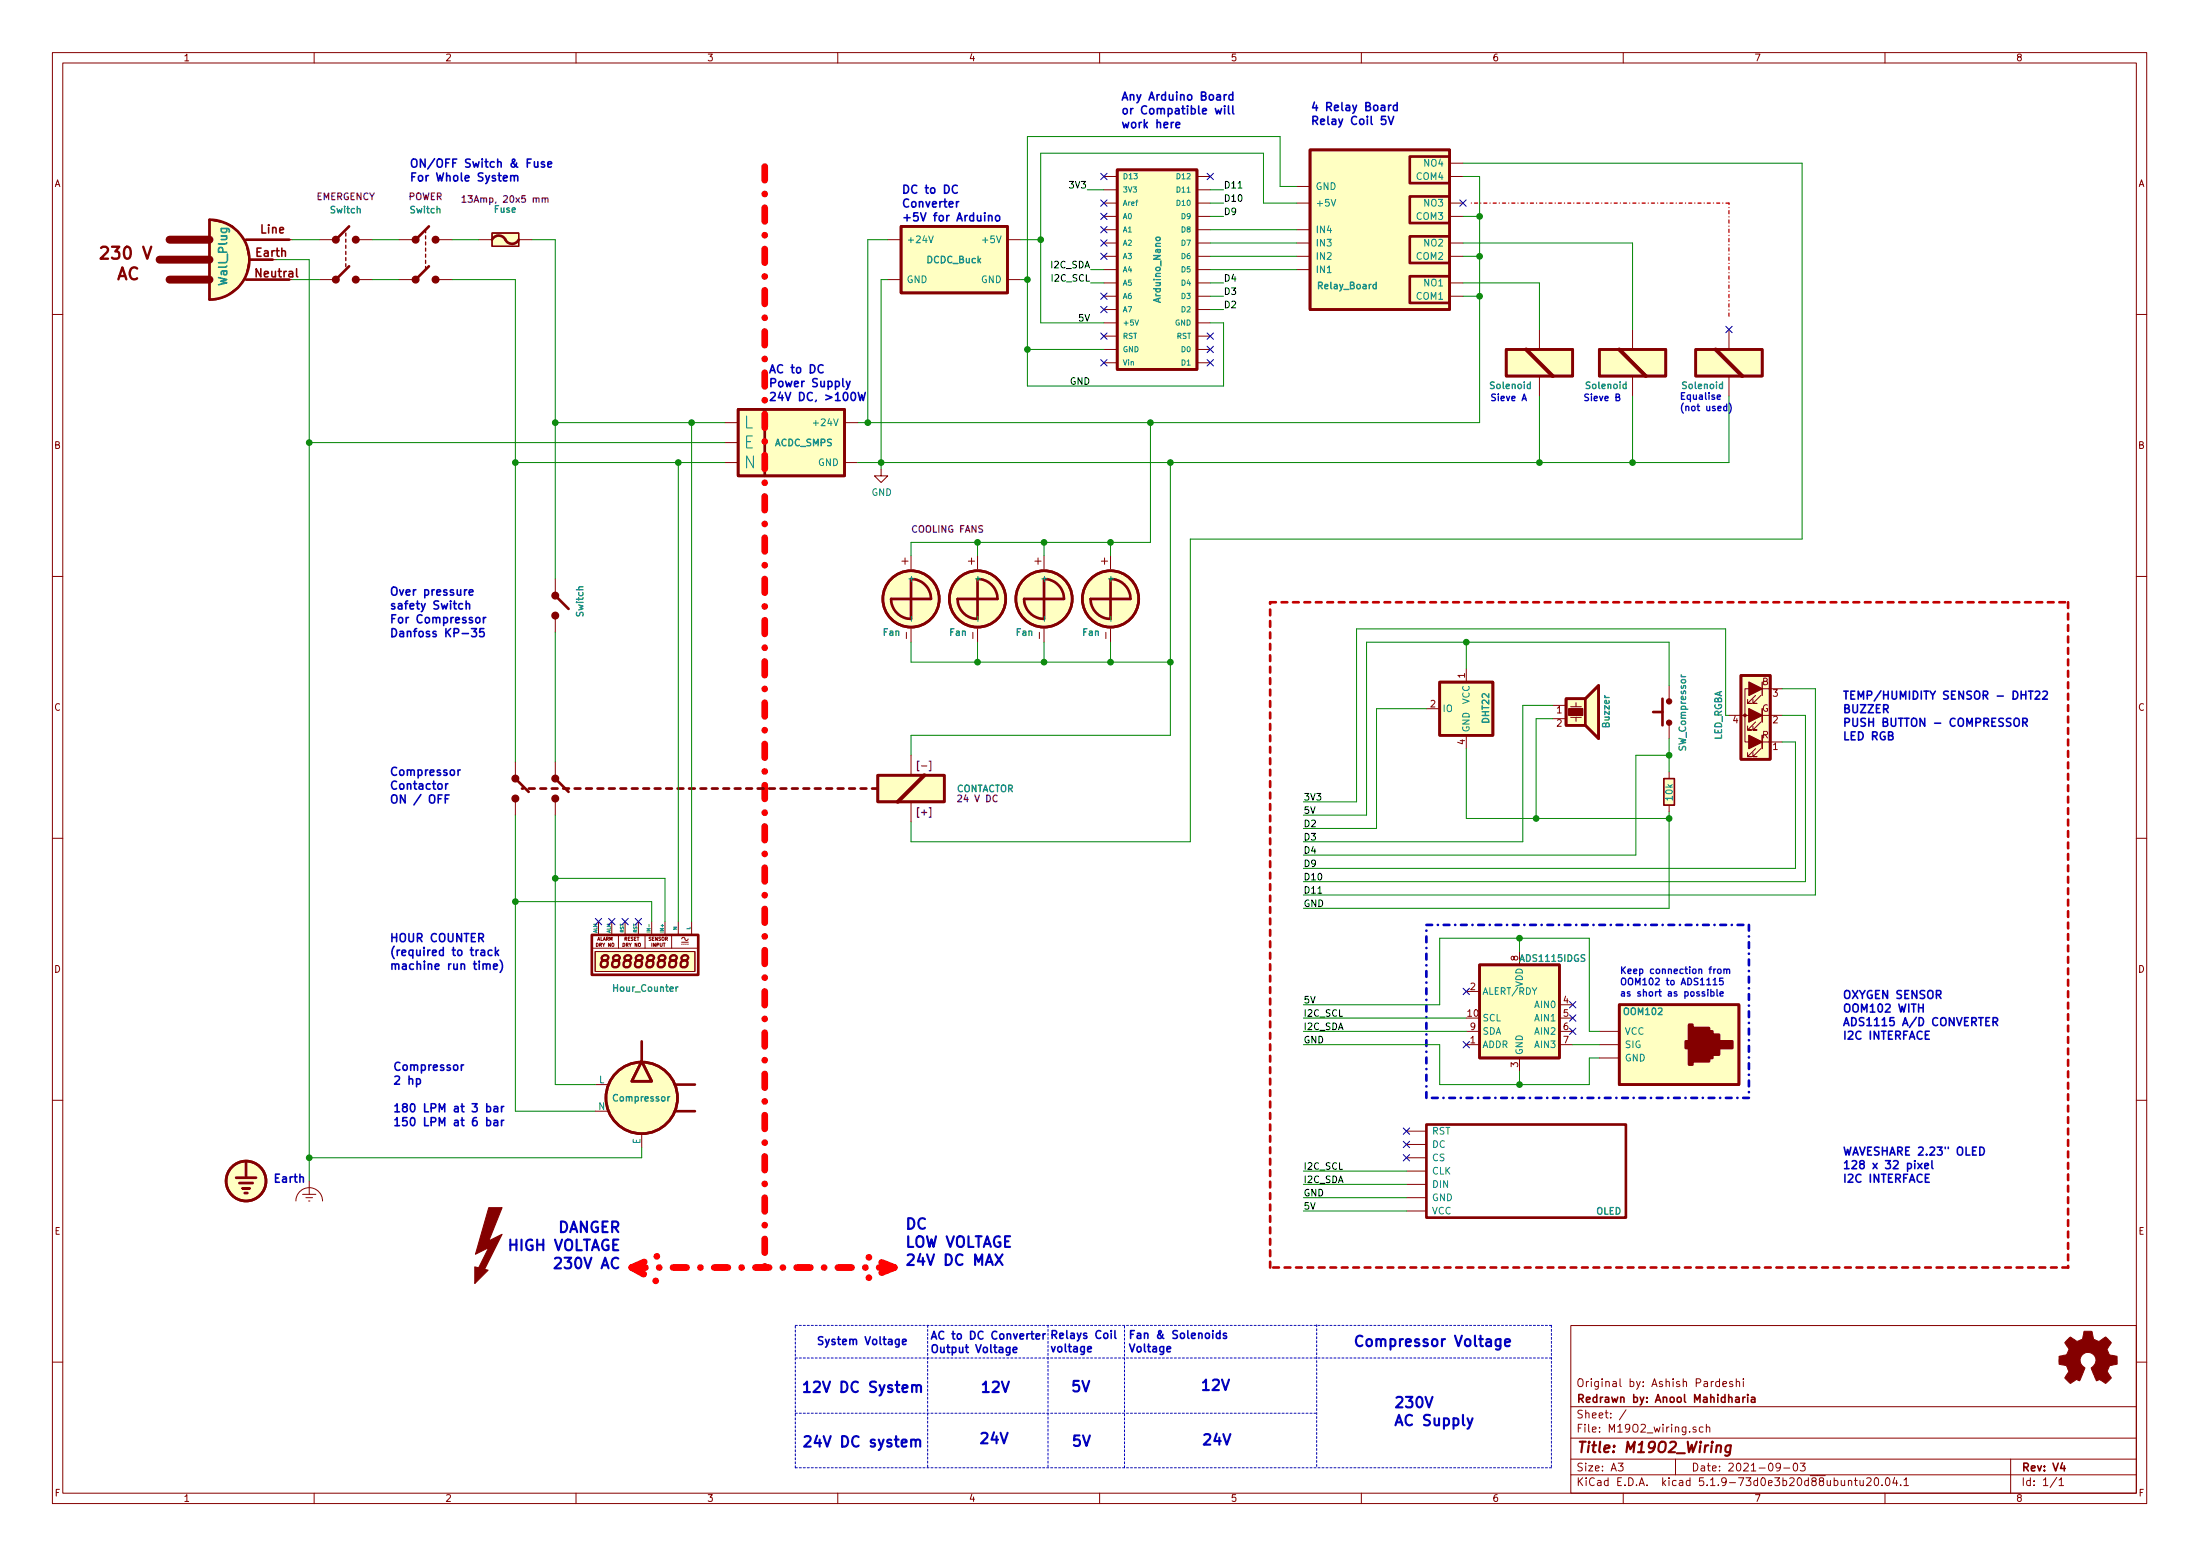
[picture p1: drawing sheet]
<svg xmlns="http://www.w3.org/2000/svg" width="420mm" height="297mm" viewBox="0 0 420 297" stroke-linecap="round" stroke-linejoin="round" font-family="sans-serif">
<g fill="none" stroke="#840000" stroke-width=".19">
<path d="M10 10h400v277h-400zM12 12h396v273.1h-396zM60 10v2M110 10v2M160 10v2M210 10v2M260 10v2M310 10v2M360 10v2M210.8 38.8h2.6M210.8 33.7h2.6M210.8 36.2h2.6"/>
<path d="M228.6 38.8h2.5M228.6 33.7h2.5M228.6 36.2h2.5M247.6 38.8h2.6M247.6 35.6h2.6M276.9 38.8h2.5M276.9 33.7h2.5M276.9 31.2h2.5M48.2 49.6h4.5M51.3 45.8h4.6M51.3 53.4h4.6M61 45.8h2.5"/>
<path d="M61 53.4h2.5M68.6 45.8h2.5M68.6 53.4h2.5M76.2 45.8h2.5M76.2 53.4h2.5M83.8 45.8h2.6M83.8 53.4h2.6M91.4 45.8h2.6M99.1 45.8h2.5M169.5 45.8h2.6M169.5 53.4h2.6M192.4 45.8h2.5"/>
<path d="M192.4 53.4h2.5M210.8 56.6h2.6M210.8 48.9h2.6M210.8 41.3h2.6M210.8 51.5h2.6M210.8 46.4h2.6M210.8 43.9h2.6M210.8 54h2.6M210.8 59.1h2.6M228.6 56.6h2.5M228.6 48.9h2.5M228.6 41.3h2.5"/>
<path d="M228.6 51.5h2.5M228.6 46.4h2.5M228.6 43.9h2.5M228.6 54h2.5M228.6 59.1h2.5M247.6 48.9h2.6M247.6 51.5h2.6M247.6 46.4h2.6M247.6 43.9h2.6M276.9 56.6h2.5M276.9 48.9h2.5M276.9 41.3h2.5"/>
<path d="M276.9 46.4h2.5M276.9 54h2.5M10 60h2M210.8 61.6h2.6M210.8 66.7h2.6M210.8 69.3h2.6M210.8 64.2h2.6M228.6 61.6h2.5M228.6 66.7h2.5M228.6 69.3h2.5M228.6 64.2h2.5M294 62.9v3.8"/>
<path d="M294 71.8v3.8M311.8 62.9v3.8M311.8 71.8v3.8M330.2 62.9v3.8M330.2 71.8v3.8M408 60h2M138.4 80.7h2.6M138.4 84.5h2.6M138.4 88.3h2.6M161.3 80.7h2.5M161.3 88.3h2.5M168.3 89.6v1.2h1.2l-1.2 1.3-1.3-1.3h1.3"/>
<path d="M10 110h2M106 110.5v2.6M106 118.1v2.6M174 106.1v2.5M186.7 106.1v2.5M199.4 106.1v2.5M212.1 106.1v2.5M408 110h2M174 120.1v2.5M186.7 120.1v2.5M199.4 120.1v2.5M212.1 120.1v2.5"/>
<path d="M272.4 135.3h2.6M280 127.7v2.5M296.5 134.7h2.6M296.5 137.2h2.6M300 136.9h2M300 134.9h2M301 134.1v.8M301 136.9v.8M318.8 130.8v2.6M318.8 138.5v2.5M330.2 136.6h10.2M334 135.3v2.5z"/>
<path d="M334 137.8h.1M335.3 132.8l-1.5 1.5h.7h-.7v-.8M335.3 137.8l-1.5 1.6h.7h-.7v-.8M336.3 132.8l-1.5 1.5h.7h-.7v-.8M336.3 137.8l-1.5 1.6h.7h-.7v-.8M336.5 135.3v2.5M340.4 131.5h-7.2v10.1h7.2M98.4 145.5v2.5M98.4 153.1v2.5M106 145.5v2.5M106 153.1v2.5M174 144.2v3.8"/>
<path d="M174 153.1v3.8M280 140.4v2.5M318.8 147.4v1.2M318.8 153.7v1.3M334 140.4v2.5zM334 142.9h.1M335.3 142.9l-1.5 1.5h.7h-.7v-.7M336.3 142.9l-1.5 1.5h.7h-.7v-.7M336.5 140.4v2.5M10 160h2M114.3 175.9v2.6M116.8 175.9v2.6"/>
<path d="M118.1 178.5v2.5M119.4 175.9v2.6M121.9 175.9v2.6M123.2 178.5v2.5M124.5 175.9v2.6M127 175.9v2.6M128.3 178.5v2.5M129.5 175.9v2.6M130.2 179.9h1.2M130.2 179.2l.2-.3 .3 .1 .3 .5h.3l.1-.3M132.1 175.9v2.6M408 160h2"/>
<path d="M113 181h20.3M113.7 181.6h19v3.9h-19zM130.2 180.2h.1M130.6 180.2h.1M130.9 180.2h.2M131.3 180.2h.1M280 199.4h2.6M280 196.9h2.6M280 189.3h2.6M290.2 181.6v2.6M297.8 199.4h2.6M297.8 196.9h2.6"/>
<path d="M297.8 191.8h2.6M297.8 194.3h2.6M305.4 199.4h3.8M305.4 196.9h3.8M10 210h2M113.7 207h2.5M113.7 212.1h2.5M122.6 216.6v2.5M268.6 218.5h3.8M268.6 215.9h3.8M290.2 202v2.5M305.4 202h3.8"/>
<path d="M408 210h2M56.5 229.3a2.54 2.54 0 0 1 2.6-2.6 2.54 2.54 0 0 1 2.5 2.6M57.8 228h2.5M58.4 228.6h1.3M58.9 229.3h.3M59.1 225.5v2.5M268.6 228.6h3.8M268.6 223.6h3.8M268.6 221h3.8M268.6 226.1h3.8M268.6 231.2h3.8M300 253h108v32.1h-108z"/>
<path d="M10 260h2M300 278.5h108M300 274.5h108M300 268.5h108M309 279.3h1l-.5 .6 .4 .1v.7l-.2 .1-.7-.1M310.5 269.1l-1.2 2M320 278.5v3M323.9 272.5a.37 .37 0 0 0-.6 .1l.1 .2 .5 .2 .1 .1-.3 .3-.4-.1M325.2 272.5l-.4-.1-.3 .3 .2 .6h.5M325.9 272.5h.1a.37 .37 0 0 1 .5 .1v.8M325.9 271.9v1.5M328.4 263.8l-.4-.1-.3 .3v.6l.3 .1 .4-.1"/>
<path d="M328.4 263.2v1.5M329 264.2l.7-.1v-.3l-.5-.1-.2 .2 .1 .7h.6M330.9 263.8a.37 .37 0 0 0-.6 .1l.1 .2 .5 .2 .1 .1-.3 .3-.4-.1M331.6 263.8l.2-.1 .4 .1v.9M331.6 263.2v1.5M332.9 263.2v.2M332.9 263.7v1M340 279.9l-.2 .3h-.5l-.1-.3 .1-.5 .5-.1 .2 .2a1.19 1.19 0 0 1-.2 1.2l-.5 .1M342.6 279.5l.4-.2a.94 .94 0 0 1 0 1.5 .82 .82 0 0 1-.4-1.3zM343.8 279.3h1l-.6 .6 .5 .1v.7l-.3 .1-.6-.1M384 278.5v6.6M408 260h2"/>
<path d="M60 285.1v1.9M110 285.1v1.9M160 285.1v1.9M210 285.1v1.9M260 285.1v1.9M300 281.5h108M310 285.1v1.9M340.7 280.2h1.1M353 282.7l.2-.1 .4 .1v.9M353 282.6v1M354.2 282.6h.5M354.4 282.1v1.3l.3 .2"/>
<path d="M355.2 282.6l.1 .9 .4 .1 .2-.1M355.9 282.6v1M356.5 282.3l.6-.2 .3 .4-1 1.1h1M358.1 282.3l.3-.2a.94 .94 0 0 1 0 1.5 .82 .82 0 0 1-.3-1.3zM359.4 283.5v.1M360 285.1v1.9M360.3 282.2l.1-.1a.8 .8 0 0 1 .6 .8 .8 .8 0 0 1-.6 .7 1 1 0 0 1-.1-1.4zM361.8 282l-.3 1.1h.9M362.2 282.6v1M363 283.5v.1M363.6 282.5l.5-.4v1.5M363.6 283.6h.9"/>
<path d="M392.8 282l-1.3 2M393.2 282.5l.5-.4v1.5M393.2 283.6h.9"/>
</g>
<path d="M332.9 266.7v1M333.3 266.7l-.3 .1-.1 .2M333.8 266.2v.2M333.8 266.7v1M334.5 266.8h.6l.1 .9M335.2 267.1h-.6l-.2 .2 .2 .4 .6-.1M393.9 279.2l-.4 1.1h.9" fill="none" stroke="#840000" stroke-width=".3"/>
<path d="M330.6 275.9l-.3 1.8a.57 .57 0 0 1-.8 .1M330.6 276a.68 .68 0 0 0-1 .3l-.1 .5 .1 .3 .2 .1 .6-.1" fill="none" stroke="#840000" stroke-width=".41"/>
<g fill="#ffffc2" stroke="#ffffc2" stroke-width=".19">
<path d="M309.2 191.8h22.9v15.2h-22.9z"/>
<path d="M94 44.5h5.1v2.5h-5.1z"/>
<path d="M323.8 66.7h12.7v5.1h-12.7z"/>
<path d="M250.2 28.6h26.7v30.5h-26.7z"/>
<path d="M167.6 148h12.7v5.1h-12.7z"/>
<path d="M122.6 202.6l1.9 3.8h-3.9z"/>
<path d="M213.4 32.4h15.2v38.1h-15.2z"/>
<path d="M40 41.9l3.2 .7 1.2 .6 1.3 1.3 1.3 1.9 .6 3.2-.6 3.1-1.3 1.9-2.5 2-1.9 .6h-1.3z"/>
<path d="M287.7 66.7h12.7v5.1h-12.7z"/>
<path d="M275 130.2h10.1v10.2h-10.1z"/>
<path d="M299.1 133.4h3.7v5.1h-3.7z"/>
<path d="M305.3 130.8v10.2l-2.5-2.5v-5.1z"/>
<path d="M332.5 128.9h5.6v16h-5.6z"/>
<path d="M317.8 148.6h2v5.1h-2z"/>
<path d="M282.6 184.2h15.2v17.8h-15.2z"/>
<path d="M305.4 66.7h12.7v5.1h-12.7z"/>
<path d="M172.1 43.2h20.3v12.7h-20.3z"/>
<path d="M141 78.1h20.3v12.7h-20.3z"/>
<path d="M113.7 181.6h19v3.9h-19z"/>
<circle cx="122.6" cy="209.6" r="6.8"/>
<circle cx="212.1" cy="114.3" r="5.4"/>
<circle cx="199.4" cy="114.3" r="5.4"/>
<circle cx="186.7" cy="114.3" r="5.4"/>
<circle cx="47" cy="225.5" r="3.8"/>
<circle cx="174" cy="114.3" r="5.4"/>
</g>
<g fill="none" stroke="#840000" stroke-width=".51">
<path d="M213.4 32.4h15.2v38.1h-15.2zM250.2 28.6h26.7v30.5h-26.7zM269.2 29.9h7.7v5.1h-7.7zM269.2 37.5h7.7v5.1h-7.7zM40 41.9a7.6 7.6 0 0 1 7.6 7.7 7.6 7.6 0 0 1-7.6 7.6zM47 53.4h8.2M47 45.8h8.2M47.6 49.6h4.5M66.7 50.8l-2.6 2.6M66.7 43.2l-2.6 2.6M81.9 43.2l-2.5 2.6M81.9 50.8l-2.5 2.6"/>
<path d="M94 45.8a1.48 1.48 0 0 1 1.5-.8 1.48 1.48 0 0 1 1.2 1.1 1.41 1.41 0 0 0 2.4-.3M172.1 43.2h20.3v12.7h-20.3zM269.2 45.1h7.7v5.1h-7.7zM269.2 52.7h7.7v5.1h-7.7zM141 78.1h20.3v12.7h-20.3zM146 78.1v12.7M287.7 66.7h12.7v5.1h-12.7zM305.4 66.7h12.7v5.1h-12.7zM323.8 66.7h12.7v5.1h-12.7zM106 113.7l2.6 2.5M174 110.5v7.6a3.8 3.8 0 0 1-3.8-3.8h7.6a3.8 3.8 0 0 0-3.8-3.8zM182.9 114.3a3.8 3.8 0 0 0 3.8 3.8v-7.6a3.8 3.8 0 0 1 3.8 3.8z"/>
<path d="M195.6 114.3a3.8 3.8 0 0 0 3.8 3.8v-7.6a3.8 3.8 0 0 1 3.8 3.8zM208.3 114.3a3.8 3.8 0 0 0 3.8 3.8v-7.6a3.8 3.8 0 0 1 3.8 3.8zM275 130.2h10.1v10.2h-10.1zM299.1 133.4h3.7v5.1h-3.7zM302.8 133.4l2.5-2.6v10.2l-2.5-2.5M315.7 135.9h1.8M317.5 133.4v5.1M332.5 128.9h5.6v16h-5.6zM98.4 148.6l2.6 2.6M106 148.6l2.6 2.6M167.6 148h12.7v5.1h-12.7zM113 178.5h20.3v7.6h-20.3z"/>
<path d="M122.6 198.8v3.8M282.6 184.2h15.2v17.8h-15.2zM309.2 191.8h22.9v15.2h-22.9zM122.6 202.6l1.9 3.8h-3.9zM128.9 212.1h3.8M128.9 207h3.8M272.4 214.7h38.1v17.7h-38.1zM45.1 224.8h3.8M45.7 225.8h2.6M46.7 227.7h.5M47 221.7v3.1M47.6 226.9h-1.2h1.2"/>
<circle cx="174" cy="114.3" r="5.4"/>
<circle cx="186.7" cy="114.3" r="5.4"/>
<circle cx="199.4" cy="114.3" r="5.4"/>
<circle cx="212.1" cy="114.3" r="5.4"/>
<circle cx="122.6" cy="209.6" r="6.8"/>
<circle cx="47" cy="225.5" r="3.8"/>
</g>
<path d="M322.6 195.6h.6v.7h3.2v.6h.6v.6h1.3v1.3h2.5v1.3h-2.5v1.2h-1.3v.7h-.6v.6h-3.2v.6h-.6v-3.1h-.7v-1.3h.7z" fill="#840000" stroke="#840000" stroke-width=".51"/>
<g fill="none" stroke="#840000" stroke-width=".25">
<path d="M40 41.9l3.2 .7 1.2 .6 1.3 1.3 1.3 1.9 .6 3.2-.6 3.1-1.3 1.9-2.5 2-1.9 .6h-1.3zM63.5 53.4h.6M63.5 45.8h.6M67.9 53.4h.7M67.9 45.8h.7M78.7 53.4h.7M78.7 45.8h.7M83.2 53.4h.6M83.2 45.8h.6M94 44.5h5.1v2.5h-5.1zM106 113.1v.6M106 117.5v.6"/>
<path d="M336.5 130.2v2.6M336.5 135.3v2.5M98.4 148v.6M98.4 152.4v.7M106 148v.6M106 152.4v.7M317.8 148.6h2v5.1h-2zM336.5 140.4v2.5"/>
</g>
<path d="M88.3 37.7l.3-.4v1.3M88.3 38.6h.7M104.1 38l.2-.2h.3v.8" fill="none" stroke="#840084" stroke-width=".25"/>
<path d="M291.5 66.7l5 5.1M309.2 66.7l5.1 5.1M327.7 66.7l5 5.1M176.5 148l-5.1 5.1" fill="none" stroke="#840000" stroke-width=".76"/>
<path d="M254.2 38.1l.5 1.3 .4-1.3M177.4 45l.4 1.3 .4-1.3M216.8 61.1l.3 1 .3-1M155.3 80.8h1M174.1 117.7v.9M186.8 117.7v.9M199.5 117.7v.9M212.2 117.7v.9" fill="none" stroke="#008484" stroke-width=".19"/>
<g fill="#840000" stroke="#840000" stroke-width=".25">
<path d="M299.6 135.3h2.7v1.3h-2.7z"/>
<path d="M334 130.2l2.5 1.3-2.5 1.3z"/>
<path d="M334 135.3l2.5 1.3-2.5 1.2z"/>
<path d="M334 140.4l2.5 1.2-2.5 1.3z"/>
<circle cx="98.4" cy="148.6" r=".63"/>
<circle cx="98.4" cy="152.4" r=".63"/>
<circle cx="106" cy="148.6" r=".63"/>
<circle cx="106" cy="152.4" r=".63"/>
<circle cx="64.1" cy="53.4" r=".63"/>
<circle cx="67.9" cy="53.4" r=".63"/>
<circle cx="79.4" cy="45.8" r=".63"/>
<circle cx="83.2" cy="45.8" r=".63"/>
<circle cx="79.4" cy="53.4" r=".63"/>
<circle cx="83.2" cy="53.4" r=".63"/>
<circle cx="106" cy="113.7" r=".63"/>
<circle cx="106" cy="117.5" r=".63"/>
<circle cx="64.1" cy="45.8" r=".63"/>
<circle cx="67.9" cy="45.8" r=".63"/>
</g>
<g fill="#840000" stroke="#840000" stroke-width=".2">
<path d="M90.7 241.8l2.5 .7-2.5 2.5z"/>
<path d="M93.3 230.5h2.6l-2.6 6.4 2.6-1.3-3.8 7.6h-1.3l2.5-5-2.5 1.2z"/>
</g>
<g fill="#840000" stroke="#840000" stroke-width=".19">
<path d="M394.8 255.7l.6-.5 .9 .6a.62 .62 0 0 0 1 0l.4-.2 .3-1.4h1.5l.1 .4a1.13 1.13 0 0 0 .8 1.3l.5 .2 1.3-.9 1 1.1-.4 .7a.75 .75 0 0 0-.2 1.2l.2 .4 1.5 .3v1.5l-1.4 .3-.1 .1a1.18 1.18 0 0 0-.1 1.4l.5 .8-.5 .6-.6 .5-.8-.5a.54 .54 0 0 0-.8 0l-1.1-2.4a2.33 2.33 0 0 0 .9-1.9 1.54 1.54 0 0 0-2.5-.7 1.54 1.54 0 0 0 .4 2.5l-.9 2.3a.4 .4 0 0 1-.4 .2 .4 .4 0 0 1-.3-.3l-1.2 .8-.9-.9-.2-.2 .8-1.2-.2-.5a.71 .71 0 0 0-.9-.7l-.8-.2v-1.5l.5-.1a1.11 1.11 0 0 0 1.2-.7 .72 .72 0 0 0-.2-1.2l-.4-.6z"/>
<circle cx="318.8" cy="133.9" r=".51"/>
<circle cx="318.8" cy="138" r=".51"/>
<circle cx="333.2" cy="136.6" r=".25"/>
</g>
<path d="M30.5 49.6h9.5M32.4 53.4h7.6M32.4 45.8h7.6" fill="none" stroke="#840000" stroke-width="1.5"/>
<path d="M115.3 183.3l-.2-.1a.52 .52 0 0 1-.2-.5 .52 .52 0 0 1 .5-.3h.4l.3 .2a.52 .52 0 0 1-.4 .7l-.7 .2a.75 .75 0 0 0-.1 1 .74 .74 0 0 0 1-.1 .74 .74 0 0 0 0-.9l-.2-.2" fill="none" stroke="#840000" stroke-width=".46"/>
<path d="M66 44.5v7M81.3 43.9v7.6" fill="none" stroke="#600008" stroke-width=".25" stroke-dasharray=".6 .6"/>
<path d="M242.6 115h152.4M395 115v127M242.6 242v-127M395 242h-152.4" fill="none" stroke="#c00000" stroke-width=".51" stroke-dasharray="1.1 1.1"/>
<path d="M120.6 242l5.8 3.1M120.6 242h50.8M120.6 242l5.8-2.6M170.8 242l-6.3 2.5M170.8 242l-6.3-2.6" fill="none" stroke="#f00" stroke-width="1.3" stroke-dasharray="2.6 2.6 0 2.6"/>
<path d="M146 31.8v212.1" fill="none" stroke="#f90000" stroke-width="1.3" stroke-dasharray="2.6 2.6 0 2.6"/>
<path d="M272.4 176.6h61.6M334 176.6v33M272.4 209.6v-33M334 209.6h-61.6" fill="none" stroke="#0000c2" stroke-width=".51" stroke-dasharray="1.1 1.1 0 1.1"/>
<path d="M167.6 150.5h-67.9" fill="none" stroke="#600008" stroke-width=".51" stroke-dasharray="1.1 1.1"/>
<path d="M330.2 38.8h-49.5M330.2 60.4v-21.6" fill="none" stroke="#c00000" stroke-width=".25" stroke-dasharray=".6 .6 0 .6"/>
<path d="M151.9 259.2h144.3M151.9 253h144.4M177.2 253v27.2M200.2 253v27.2M214.8 253.1v27.1M251.5 252.9v27.3M296.3 253v27.2M151.9 269.8h99.6M151.9 280.2v-27.3M151.9 280.2h144.4" fill="none" stroke="#0000c2" stroke-width=".19" stroke-dasharray=".4 .4"/>
<g fill="none" stroke="#008400" stroke-width=".19">
<path d="M207.6 36.2h3.2M231.1 36.2h2.6M231.1 38.8h2.6M247.6 38.8h-6.3v-9.6h-42.5v32.4h12M247.6 35.6h-3.1v-9.5h-48.3v47.6h37.5v-12.1h-2.6M279.4 33.7h3.2v47h-118.8M279.4 31.2h64.8v71.7h-116.9v57.8h-53.3v-3.8M52.7 49.6h6.4v175.9M55.9 45.8h5.1M55.9 53.4h5.1M71.1 45.8h5.1M71.1 53.4h5.1"/>
<path d="M86.4 53.4h12v92.1M86.4 45.8h5M101.6 45.8h4.4v64.7M169.5 45.8h-3.8v34.9M169.5 53.4h-1.2v36.2M194.9 45.8h3.9M194.9 53.4h1.3M208.3 54h2.5M208.3 51.5h2.5M231.1 59.1h2.6M231.1 56.6h2.6M231.1 54h2.6"/>
<path d="M231.1 41.3h2.6M231.1 51.5h16.5M231.1 43.9h16.5M231.1 48.9h16.5M231.1 46.4h16.5M279.4 56.6h3.2M279.4 54h14.6v8.9M279.4 41.3h3.2M279.4 48.9h3.2M279.4 46.4h32.4v16.5M196.2 66.7h14.6M294 75.6v12.7"/>
<path d="M311.8 75.6v12.7M330.2 75.6v12.7h-166.4M59.1 84.5h79.3M98.4 88.3h40M106 80.7h32.4M129.5 88.3v87.6M132.1 80.7v95.2M219.7 80.7v22.8h-45.7v2.6M223.5 88.3v52.1h-49.5v3.8M186.7 103.5v2.6M199.4 103.5v2.6M212.1 103.5v2.6"/>
<path d="M106 120.7v24.8M174 122.6v3.8h49.5M186.7 122.6v3.8M199.4 122.6v3.8M212.1 122.6v3.8M272.4 135.3h-9.5v22.9h-14M280 122.6v5.1M296.5 134.7h-5.7v26h-41.9M296.5 137.2h-3.1v19M318.8 130.8v-8.2h-57.8v33h-12.1M330.2 136.6h-.6v-16.5h-70.5v33h-10.2M340.4 131.5h6.3v39.4h-97.8"/>
<path d="M340.4 136.6h4.4v31.7h-95.9M98.4 155.6v56.5h15.3M106 155.6v51.4h7.7M280 142.9v13.3h38.8M318.8 141v6.4M318.8 155v18.4h-69.9M318.8 144.2h-6.4v19h-63.5M340.4 141.6h2.5v24.2h-94M98.4 172.1h26.1v3.8M106 167.7h21v8.2M290.2 179.1v2.5M248.9 191.8h26.1v-12.7h28.5v17.8h1.9"/>
<path d="M248.9 199.4h26.1v7.6h28.5v-5h1.9M248.9 196.9h31.1M248.9 194.3h31.1M300.4 199.4h5M122.6 219.1v1.9h-63.5M290.2 204.5v2.5M248.9 231.2h19.7M248.9 228.6h19.7M248.9 226.1h19.7M248.9 223.6h19.7"/>
</g>
<g fill="none" stroke="#0000c2" stroke-width=".3">
<path d="M235.4 18.1h-.4l-.3 .3v.4l.1 .2h.6M235.4 17.6v1.5M266.8 19.6v1.5M97.5 33.7l.3-.2 .3 .1 .1 1M98.2 33.7l.2-.2 .4 .1 .1 1M102.1 30.9v.9l.4 .1 .2-.1M102.7 30.9v1M104 30.9a.36 .36 0 0 0-.6 .2l.1 .2 .5 .2v.1l-.2 .3-.4-.1M104.6 31.4l.8-.2-.1-.3h-.4l-.3 .2 .1 .7h.6M182.8 35.5a.63 .63 0 0 0-.7 0 .63 .63 0 0 0-.2 .7 .59 .59 0 0 0 .3 .6 .59 .59 0 0 0 .6-.1M183.1 38.5l-.3 .1-.1 .2M224.6 23.9l.7-.2-.1-.3h-.4l-.2 .2 .1 .7h.5"/>
<path d="M232.1 20.7l.3 1.1 .3-.8 .3 .8 .3-1.1M233.9 20.7v1.1M234.6 20.2v1.3l.2 .3M235.4 20.2v1.3l.3 .3M264.6 22.2h-.7l-.1 .7 .2-.1 .5 .1 .2 .2-.1 .5-.2 .2-.6-.2M265.1 22.2l.6 1.6 .5-1.6M265.7 20.1l-.3 .1-.2 .2M266.8 20.2l-.4-.1-.3 .3v.4l.1 .2h.6M188.8 41.3l.1-.1a.36 .36 0 0 1 .6 .2v.8M190.2 41.3l.2-.2 .5 .2v.6l-.1 .2-.4 .1-.2-.2zM157.2 69.8a.63 .63 0 0 0-.8 0 .63 .63 0 0 0-.2 .7 .59 .59 0 0 0 .3 .6 .59 .59 0 0 0 .7-.1M161.6 72.8l.4 1"/>
<path d="M162.4 72.8l-.6 1.4-.2 .1M162.7 75l.2-.1a.82 .82 0 0 1 .3 1.4l-.2 .2a.86 .86 0 0 1-.3-1.5zM163.9 74.9l.4 1.6 .3-1.2 .3 1.2 .4-1.6M89 115.4l.2-.2 .4 .1 .1 1M89 114.7v1.6M89.6 113.1l.7-.2v-.2l-.5-.1-.2 .2 .1 .7h.6M92.3 117.9v1M92.8 117.9h-.3l-.2 .3M90 120h1l-.5 .6 .4 .1 .1 .2-.1 .5-.2 .2h-.4l-.3-.2M92.4 120h-.7l-.1 .7 .2-.1 .5 .1 .2 .2-.1 .5-.2 .2-.6-.2M384.7 137.3l.3-.2a.53 .53 0 0 1 .6 .5v.5a.51 .51 0 0 1-.7 .5 1.14 1.14 0 0 1-.2-1.3zM386.3 137.9l.7-.1 .2-.2-.1-.4-.8-.1v1.5"/>
<path d="M386.7 137.9l.5 .7M387.4 131.9h.9M387.8 131.9v1.6M388.7 132.1l.6-.2 .2 .2 .1 .3-1 1.1h1M390.1 132.1l.6-.2 .3 .2v.3l-.9 1.1h.9M84.4 151.8h-.7v1.5M85 152.5h.5M85.5 149.6l-.3 .1-.1 .2M85.8 151.8h-.8v1.5M87.9 147l-.3 .1-.1 .2M92.9 184.2l.2-.2 .4 .1 .1 1M94 181.4h-.5l-.3 .3v.4l.2 .2h.6"/>
<path d="M94.3 184.5l.7-.1-.1-.3-.4-.1-.2 .2v.8h.6M94.6 180.9v1.5M94.8 181.8l.4 .6M95.2 181.4l-.6 .6M95.5 183.3a1.74 1.74 0 0 1 0 2.3M366.4 192.4h.9M367.3 191.7v1.5M380 194.3h-.7v1.5h.7M380.6 195.1l.8-.1 .1-.2-.1-.4-.8-.1v1.5M381 195.1l.5 .7M79.6 206l.4-.1 .3 .3v.5l-.2 .2h-.5M88.5 203.3l-.3 .1-.1 .2"/>
<path d="M93 211.3l.4-.1 .3 .3v.4l-.2 .3h-.5M93 213.9h.4l.3 .3v.4l-.2 .2h-.5M93 210.7v1.6M93 213.3v1.6M94.4 211.3h.6v1M94.4 213.9h.6v1M95 211.6h-.5l-.2 .3 .1 .3 .1 .1 .5-.1M95 214.2l-.5 .1-.2 .2 .1 .3 .1 .1 .5-.1M95.8 211.2v1.1M95.8 213.9v1M96.2 211.2l-.3 .1-.1 .2M96.2 213.9h-.3l-.1 .3"/>
<path d="M378.1 219a.77 .77 0 0 1 .9 .7 .77 .77 0 0 1-.9 .8zM366.3 222.1l.8 1M367.1 222.1l-.8 1M367.6 222.6l.7-.2-.1-.2-.4-.1-.2 .2v.7h.6M369 221.6v1.3l.2 .2M172.4 256.2l.7-.2-.1-.3h-.4l-.2 .2v.7h.6M193.5 257.7l.7-.2-.1-.2-.4-.1-.2 .2 .1 .7h.5M197.9 255.1l.7-.1-.1-.3-.4-.1-.2 .2v.8h.6M199.2 254.6v1M199.6 254.6l-.2 .1-.2 .2M207.7 257.6l.7-.2v-.3h-.5l-.2 .2 .1 .7h.6M212.2 254v.1"/>
<path d="M212.9 254v1.3l.3 .2M233 254.6l-.4-.1-.3 .3 .1 .6h.6M233 254v1.5M234.2 254.6a.36 .36 0 0 0-.6 .1l.1 .2 .6 .3-.2 .3-.5-.1"/>
</g>
<g fill="none" stroke="#0000c2" stroke-width=".25">
<path d="M290.7 76.5l.4-1.3 .4 1.3M308.6 75.8h.6v-.5l-.6-.1v1.3h.5l.3-.2v-.2l-.3-.3M328 75.8l.6-.1-.1-.3h-.4l-.1 .2v.6h.5M330.3 76.9a1.4 1.4 0 0 1 0 2M326.7 189.4l.4-.1 .3 .2-.2 .6h-.5M327.2 187.1l.3-.4v1.3M327.2 188h.7M327.9 188.9v1.1l.2 .2M328.1 185.1l.3-.1 .3 .2-.1 .6h-.3l-.3-.2zM328.5 189.7l.6-.1v-.2l-.4-.1-.2 .2 .1 .6h.5M329.1 186.7h-.7v.6l.2-.1 .5 .1v.6l-.2 .1-.5-.1M329.2 185.1l.2-.1 .3 .1 .1 .7"/>
<path d="M329.2 185v.8M329.8 185.2l.2-.2 .3 .1v.7"/>
</g>
<path d="M190.1 239.5l1.4 2M191.5 239.5l-1.4 2M106 240.3l.3-.2h.5a.53 .53 0 0 1 .3 .9l-1.2 1.1h1.2M286.6 255.6v1.7a.54 .54 0 0 1-.9 .2M286.6 255.7l-.6-.1-.4 .4v.6l.2 .3 .2 .1 .6-.1M287.4 256.3l1-.2-.1-.4-.6-.1-.3 .3 .1 1 .2 .1 .6-.1M174 275a.5 .5 0 0 1 .9 .1v1.1M174.2 264.6a.47 .47 0 0 1 .8 .1v1M174.9 275.1l.3-.3 .4 .1 .1 1.3M175 264.7a.48 .48 0 0 1 .8-.2l.1 1.2M272.2 266.7l.7 2 .7-2M281.2 270.7l-.7 1.9-.2 .2" fill="none" stroke="#0000c2" stroke-width=".41"/>
<g fill="#008400" stroke="#008400" stroke-width=".25">
<circle cx="106" cy="167.7" r=".51"/>
<circle cx="212.1" cy="126.4" r=".51"/>
<circle cx="219.7" cy="80.7" r=".51"/>
<circle cx="212.1" cy="103.5" r=".51"/>
<circle cx="282.6" cy="41.3" r=".51"/>
<circle cx="196.2" cy="66.7" r=".51"/>
<circle cx="198.8" cy="45.8" r=".51"/>
<circle cx="196.2" cy="53.4" r=".51"/>
<circle cx="282.6" cy="48.9" r=".51"/>
<circle cx="280" cy="122.6" r=".51"/>
<circle cx="165.7" cy="80.7" r=".51"/>
<circle cx="223.5" cy="126.4" r=".51"/>
<circle cx="282.6" cy="56.6" r=".51"/>
<circle cx="223.5" cy="88.3" r=".51"/>
<circle cx="294" cy="88.3" r=".51"/>
<circle cx="98.4" cy="172.1" r=".51"/>
<circle cx="311.8" cy="88.3" r=".51"/>
<circle cx="318.8" cy="144.2" r=".51"/>
<circle cx="59.1" cy="221" r=".51"/>
<circle cx="59.1" cy="84.5" r=".51"/>
<circle cx="293.4" cy="156.2" r=".51"/>
<circle cx="199.4" cy="103.5" r=".51"/>
<circle cx="129.5" cy="88.3" r=".51"/>
<circle cx="186.7" cy="103.5" r=".51"/>
<circle cx="186.7" cy="126.4" r=".51"/>
<circle cx="132.1" cy="80.7" r=".51"/>
<circle cx="199.4" cy="126.4" r=".51"/>
<circle cx="106" cy="80.7" r=".51"/>
<circle cx="98.4" cy="88.3" r=".51"/>
<circle cx="318.8" cy="156.2" r=".51"/>
<circle cx="290.2" cy="207" r=".51"/>
<circle cx="290.2" cy="179.1" r=".51"/>
<circle cx="168.3" cy="88.3" r=".51"/>
</g>
<g fill="none" stroke="#000084" stroke-width=".19">
<path d="M210.2 38.2l1.2 1.2M210.2 33.1l1.2 1.2M211.4 38.2l-1.2 1.2M211.4 33.1l-1.2 1.2M230.5 33.1l1.2 1.2M231.7 33.1l-1.2 1.2M278.8 38.2l1.2 1.2M280 38.2l-1.2 1.2M210.2 43.2l1.2 1.3M210.2 55.9l1.2 1.3M210.2 48.3l1.2 1.2M210.2 45.8l1.2 1.2"/>
<path d="M210.2 58.5l1.2 1.2M210.2 40.7l1.2 1.2M211.4 43.2l-1.2 1.3M211.4 55.9l-1.2 1.3M211.4 48.3l-1.2 1.2M211.4 45.8l-1.2 1.2M211.4 58.5l-1.2 1.2M211.4 40.7l-1.2 1.2M210.2 63.6l1.2 1.2M210.2 68.6l1.2 1.3M211.4 63.6l-1.2 1.2M211.4 68.6l-1.2 1.3"/>
<path d="M230.5 63.6l1.2 1.2M230.5 68.6l1.2 1.3M230.5 66.1l1.2 1.2M231.7 63.6l-1.2 1.2M231.7 68.6l-1.2 1.3M231.7 66.1l-1.2 1.2M329.6 62.3l1.2 1.2M330.8 62.3l-1.2 1.2M113.7 175.3l1.2 1.2M114.9 175.3l-1.2 1.2M116.2 175.3l1.2 1.2M117.4 175.3l-1.2 1.2"/>
<path d="M118.8 175.3l1.2 1.2M120 175.3l-1.2 1.2M121.3 175.3l1.2 1.2M122.5 175.3l-1.2 1.2M279.4 198.8l1.2 1.2M279.4 188.7l1.2 1.2M280.6 198.8l-1.2 1.2M280.6 188.7l-1.2 1.2M299.7 193.7l1.3 1.3M299.7 191.2l1.3 1.2M299.7 196.3l1.3 1.2M301 193.7l-1.3 1.3"/>
<path d="M301 191.2l-1.3 1.2M301 196.3l-1.3 1.2M268 215.3l1.2 1.2M268 217.9l1.2 1.2M269.2 215.3l-1.2 1.2M269.2 217.9l-1.2 1.2M268 220.4l1.2 1.2M269.2 220.4l-1.2 1.2"/>
</g>
<g font-size="3.2" fill="#840000">
<text x="19.8" y="49.5">230 V</text>
<text x="22.2" y="53.5">AC</text>
<text x="116.1" y="184.8">88888888</text>
</g>
<g font-size="3.2" fill="#008484">
<text x="142" y="81.8">L</text>
<text x="142" y="85.6">E</text>
<text x="142" y="89.4">N</text>
</g>
<g font-size="2.8" fill="#0000c2">
<text x="97.2" y="238.8">HIGH VOLTAGE</text>
<text x="106.5" y="235.3">DANGER</text>
<text x="172.7" y="234.7">DC</text>
<text x="172.7" y="238.1">LOW VOLTAGE</text>
<text x="107.3" y="242.2">230V AC</text>
<text x="172.7" y="241.6">24V DC MAX</text>
<text x="258.3" y="257.1">Compressor Voltage</text>
<text x="152.9" y="265.8">12V DC System</text>
<text x="187.1" y="265.8">12V</text>
<text x="204.3" y="265.7">5V</text>
<text x="229.1" y="265.5">12V</text>
<text x="266.1" y="268.8">230V</text>
<text x="186.8" y="275.6">24V</text>
<text x="229.4" y="275.9">24V</text>
<text x="266.1" y="272.2">AC Supply</text>
<text x="153" y="276.3">24V DC system</text>
<text x="204.5" y="276.1">5V</text>
</g>
<text font-size="2.8" fill="#840000" x="301" y="277.3">Title: M19O2_Wiring</text>
<g font-size="2.2" fill="#0000c2">
<text x="214" y="19.2">Any Arduino Board</text>
<text x="214" y="21.8">or Compatible will</text>
<text x="250.2" y="21.2">4 Relay Board</text>
<text x="250.2" y="23.8">Relay Coil 5V</text>
<text x="214" y="24.5">work here</text>
<text x="78.1" y="32">ON/OFF Switch &amp; Fuse</text>
<text x="78.1" y="34.6">For Whole System</text>
<text x="172.1" y="37">DC to DC</text>
<text x="172.1" y="39.6">Converter</text>
<text x="172.1" y="42.3">+5V for Arduino</text>
<text x="146.7" y="71.3">AC to DC</text>
<text x="146.7" y="73.9">Power Supply</text>
<text x="146.7" y="76.5">24V DC, &gt;100W</text>
<text x="74.3" y="113.7">Over pressure</text>
<text x="74.3" y="116.3">safety Switch</text>
<text x="74.3" y="119">For Compressor</text>
<text x="74.3" y="121.6">Danfoss KP-35</text>
<text x="74.3" y="148.1">Compressor</text>
<text x="74.3" y="150.7">Contactor</text>
<text x="74.3" y="153.4">ON / OFF</text>
<text x="74.3" y="179.8">HOUR COUNTER</text>
<text x="74.3" y="182.5">(required to track</text>
<text x="74.3" y="185.1">machine run time)</text>
<text x="74.9" y="204.4">Compressor</text>
<text x="74.9" y="207">2 hp</text>
<text x="74.9" y="212.3">180 LPM at 3 bar</text>
<text x="74.9" y="215">150 LPM at 6 bar</text>
<text x="52.1" y="225.8">Earth</text>
</g>
<g font-size="2.2" fill="#840000">
<text x="49.8" y="44.6">Line</text>
<text x="49" y="49">Earth</text>
<text x="49.1" y="52.9">Neutral</text>
<text x="172.2" y="107.8">+</text>
<text x="184.9" y="107.8">+</text>
<text x="197.6" y="107.8">+</text>
<text x="210.3" y="107.8">+</text>
<text x="173.8" y="121.7" transform="rotate(-90 173.8 121.7)">-</text>
<text x="186.5" y="121.7" transform="rotate(-90 186.5 121.7)">-</text>
<text x="199.2" y="121.7" transform="rotate(-90 199.2 121.7)">-</text>
<text x="211.9" y="121.7" transform="rotate(-90 211.9 121.7)">-</text>
</g>
<text font-size="2.2" fill="#008484" x="43.4" y="54.2" transform="rotate(-90 43.4 54.2)">Wall_Plug</text>
<g font-size="2.1" fill="#0000c2">
<text x="351.8" y="133.5">TEMP/HUMIDITY SENSOR - DHT22</text>
<text x="351.8" y="136.1">BUZZER</text>
<text x="351.8" y="138.7">PUSH BUTTON - COMPRESSOR</text>
<text x="351.8" y="141.3">LED RGB</text>
<text x="351.8" y="190.7">OXYGEN SENSOR</text>
<text x="351.8" y="193.3">OOM102 WITH</text>
<text x="351.8" y="195.9">ADS1115 A/D CONVERTER</text>
<text x="351.8" y="198.5">I2C INTERFACE</text>
<text x="351.8" y="220.6">WAVESHARE 2.23&quot; OLED</text>
<text x="351.8" y="223.2">128 x 32 pixel</text>
<text x="351.8" y="225.8">I2C INTERFACE</text>
<text x="155.8" y="256.8">System Voltage</text>
<text x="177.5" y="255.7">AC to DC Converter</text>
<text x="200.4" y="255.6">Relays Coil</text>
<text x="215.4" y="255.6">Fan &amp; Solenoids</text>
<text x="177.5" y="258.3">Output Voltage</text>
<text x="200.4" y="258.2">voltage</text>
<text x="215.4" y="258.2">Voltage</text>
</g>
<g font-size="2.1" fill="#840000">
<text x="301" y="267.8">Redrawn by: Anool Mahidharia</text>
<text x="301" y="264.8">Original by: Ashish Pardeshi</text>
<text x="301" y="273.5">File: M19O2_wiring.sch</text>
<text x="301" y="270.8">Sheet: /</text>
<text x="301" y="280.9">Size: A3</text>
<text x="323" y="280.9">Date: 2021-09-03</text>
<text x="386" y="280.9">Rev: V4</text>
<text x="301" y="283.7">KiCad E.D.A. kicad 5.1.9-73d0e3b20d88ubuntu20.04.1</text>
<text x="386" y="283.7">Id: 1/1</text>
</g>
<g font-size="1.8" fill="#840000">
<text x="35" y="11.7">1</text>
<text x="85" y="11.7">2</text>
<text x="135" y="11.7">3</text>
<text x="185" y="11.7">4</text>
<text x="235" y="11.7">5</text>
<text x="285" y="11.7">6</text>
<text x="335" y="11.7">7</text>
<text x="385" y="11.7">8</text>
<text x="10.4" y="35.7">A</text>
<text x="408.4" y="35.7">A</text>
<text x="10.4" y="85.7">B</text>
<text x="408.4" y="85.7">B</text>
<text x="279.8" y="129.4" transform="rotate(-90 279.8 129.4)">1</text>
<text x="336.5" y="130.8">B</text>
<text x="10.4" y="135.7">C</text>
<text x="273.2" y="135">2</text>
<text x="297.3" y="136.2">1</text>
<text x="336.5" y="135.9">G</text>
<text x="338.6" y="133">3</text>
<text x="408.4" y="135.7">C</text>
<text x="279.8" y="142.1" transform="rotate(-90 279.8 142.1)">4</text>
<text x="297.3" y="138.7">2</text>
<text x="331" y="138.1">4</text>
<text x="336.5" y="141">R</text>
<text x="338.6" y="143.2">1</text>
<text x="338.6" y="138.1">2</text>
<text x="10.4" y="185.7">D</text>
<text x="289.9" y="183.4" transform="rotate(-90 289.9 183.4)">8</text>
<text x="408.4" y="185.7">D</text>
<text x="280.8" y="189">2</text>
<text x="298.6" y="191.6">4</text>
<text x="280.3" y="194.1">10</text>
<text x="280.8" y="196.6">9</text>
<text x="298.6" y="194.1">5</text>
<text x="298.6" y="196.6">6</text>
<text x="280.8" y="199.2">1</text>
<text x="289.9" y="203.7" transform="rotate(-90 289.9 203.7)">3</text>
<text x="298.6" y="199.2">7</text>
<text x="10.4" y="235.7">E</text>
<text x="408.4" y="235.7">E</text>
<text x="10.5" y="285.7">F</text>
<text x="35" y="286.7">1</text>
<text x="85" y="286.7">2</text>
<text x="135" y="286.7">3</text>
<text x="185" y="286.7">4</text>
<text x="235" y="286.7">5</text>
<text x="285" y="286.7">6</text>
<text x="335" y="286.7">7</text>
<text x="385" y="286.7">8</text>
<text x="408.5" y="285.7">F</text>
</g>
<g font-size="1.8">
<text x="204.5" y="36">3V3</text>
<text x="233.7" y="36">D11</text>
<text x="233.7" y="41.1">D9</text>
<text x="233.7" y="38.5">D10</text>
<text x="200.8" y="51.2">I2C_SDA</text>
<text x="201" y="53.8">I2C_SCL</text>
<text x="233.7" y="53.8">D4</text>
<text x="233.7" y="58.8">D2</text>
<text x="233.7" y="56.3">D3</text>
<text x="206.1" y="61.4">5V</text>
<text x="204.3" y="73.4">GND</text>
<text x="248.9" y="155.4">5V</text>
<text x="248.9" y="152.8">3V3</text>
<text x="248.9" y="157.9">D2</text>
<text x="248.9" y="160.4">D3</text>
<text x="248.9" y="165.5">D9</text>
<text x="248.9" y="163">D4</text>
<text x="248.9" y="173.1">GND</text>
<text x="248.9" y="170.6">D11</text>
<text x="248.9" y="168.1">D10</text>
<text x="248.9" y="191.6">5V</text>
<text x="248.9" y="194.1">I2C_SCL</text>
<text x="248.9" y="196.6">I2C_SDA</text>
<text x="248.9" y="199.2">GND</text>
<text x="248.9" y="225.8">I2C_SDA</text>
<text x="248.9" y="223.3">I2C_SCL</text>
<text x="248.9" y="230.9">5V</text>
<text x="248.9" y="228.4">GND</text>
</g>
<g font-size="1.8" fill="#008484">
<text x="270.6" y="34.3">COM4</text>
<text x="272.1" y="31.8">NO4</text>
<text x="63.2" y="40.7">Switch</text>
<text x="78.4" y="40.7">Switch</text>
<text x="94.4" y="40.6">Fuse</text>
<text x="251.2" y="39.4">+5V</text>
<text x="251.2" y="36.2">GND</text>
<text x="270.6" y="41.9">COM3</text>
<text x="272.1" y="39.4">NO3</text>
<text x="173.1" y="46.4">+24V</text>
<text x="188.1" y="46.4">+5V</text>
<text x="251.2" y="47">IN3</text>
<text x="251.2" y="44.5">IN4</text>
<text x="272.1" y="47">NO2</text>
<text x="177" y="50.3">DCDC_Buck</text>
<text x="251.2" y="52.1">IN1</text>
<text x="251.2" y="49.6">IN2</text>
<text x="270.6" y="49.6">COM2</text>
<text x="173.1" y="54">GND</text>
<text x="187.4" y="54">GND</text>
<text x="221.7" y="57.5" transform="rotate(-90 221.7 57.5)">Arduino_Nano</text>
<text x="251.9" y="55.2">Relay_Board</text>
<text x="270.6" y="57.2">COM1</text>
<text x="272.1" y="54.6">NO1</text>
<text x="284.8" y="74.3">Solenoid</text>
<text x="303" y="74.3">Solenoid</text>
<text x="321.5" y="74.3">Solenoid</text>
<text x="156" y="81.3">+24V</text>
<text x="148" y="85.2">ACDC_SMPS</text>
<text x="156.3" y="88.9">GND</text>
<text x="166.4" y="94.7">GND</text>
<text x="174.6" y="110.7" transform="rotate(-90 174.6 110.7)">+</text>
<text x="187.3" y="110.7" transform="rotate(-90 187.3 110.7)">+</text>
<text x="200" y="110.7" transform="rotate(-90 200 110.7)">+</text>
<text x="212.7" y="110.7" transform="rotate(-90 212.7 110.7)">+</text>
<text x="111.4" y="117.6" transform="rotate(-90 111.4 117.6)">Switch</text>
<text x="168.7" y="121.4">Fan</text>
<text x="181.4" y="121.4">Fan</text>
<text x="194.1" y="121.4">Fan</text>
<text x="206.8" y="121.4">Fan</text>
<text x="275.5" y="135.9">IO</text>
<text x="280.7" y="134.5" transform="rotate(-90 280.7 134.5)">VCC</text>
<text x="284.4" y="138" transform="rotate(-90 284.4 138)">DHT22</text>
<text x="280.7" y="139.9" transform="rotate(-90 280.7 139.9)">GND</text>
<text x="307.4" y="138.7" transform="rotate(-90 307.4 138.7)">Buzzer</text>
<text x="322" y="143.2" transform="rotate(-90 322 143.2)">SW_Compressor</text>
<text x="328.9" y="141.4" transform="rotate(-90 328.9 141.4)">LED_RGBA</text>
<text x="182.5" y="151.2">CONTACTOR</text>
<text x="319.5" y="152.7" transform="rotate(-90 319.5 152.7)">10k</text>
<text x="290.6" y="183.6">ADS1115IDGS</text>
<text x="117.3" y="189.3">Hour_Counter</text>
<text x="283.1" y="189.9">ALERT/RDY</text>
<text x="290.8" y="188.4" transform="rotate(-90 290.8 188.4)">VDD</text>
<text x="283.1" y="195">SCL</text>
<text x="283.1" y="197.5">SDA</text>
<text x="293.3" y="192.4">AIN0</text>
<text x="293.3" y="195">AIN1</text>
<text x="293.3" y="197.5">AIN2</text>
<text x="310.2" y="193.8">OOM102</text>
<text x="310.3" y="197.5">VCC</text>
<text x="283.1" y="200.1">ADDR</text>
<text x="290.8" y="201.5" transform="rotate(-90 290.8 201.5)">GND</text>
<text x="293.3" y="200.1">AIN3</text>
<text x="310.3" y="202.6">GND</text>
<text x="310.3" y="200.1">SIG</text>
<text x="114.4" y="206.8">L</text>
<text x="114.3" y="211.9">N</text>
<text x="117.3" y="210.3">Compressor</text>
<text x="122.3" y="218.4" transform="rotate(-90 122.3 218.4)">E</text>
<text x="273.4" y="221.7">CS</text>
<text x="273.4" y="219.1">DC</text>
<text x="273.4" y="216.6">RST</text>
<text x="273.4" y="224.2">CLK</text>
<text x="273.4" y="226.7">DIN</text>
<text x="273.4" y="229.3">GND</text>
<text x="273.4" y="231.8">VCC</text>
<text x="304.8" y="231.9">OLED</text>
</g>
<g font-size="1.8" fill="#840084">
<text x="60.4" y="38.2">EMERGENCY</text>
<text x="78" y="38.2">POWER</text>
<text x="89.3" y="38.7">13Amp, 20x5 mm</text>
<text x="174.2" y="101.7">COOLING FANS</text>
<text x="175.6" y="146.8">[-]</text>
<text x="175.4" y="155.7">[+]</text>
<text x="183.4" y="153.1">24 V DC</text>
</g>
<g font-size="1.8" fill="#0000c2">
<text x="284.5" y="76.6">Sieve A</text>
<text x="302.3" y="76.6">Sieve B</text>
<text x="320.7" y="76.3">Equalise</text>
<text x="320.7" y="78.5">(not used)</text>
<text x="309.2" y="185.9">Keep connection from</text>
<text x="309.2" y="188.1">OOM102 to ADS1115</text>
<text x="309.2" y="190.2">as short as possible</text>
</g>
<g font-size="1.4" fill="#008484">
<text x="214.4" y="34.2">D13</text>
<text x="225" y="34.2">D12</text>
<text x="214.4" y="36.7">3V3</text>
<text x="214.4" y="41.8">A0</text>
<text x="214.4" y="39.3">Aref</text>
<text x="225" y="39.3">D10</text>
<text x="225" y="36.7">D11</text>
<text x="225.8" y="41.8">D9</text>
<text x="214.4" y="44.4">A1</text>
<text x="214.4" y="46.9">A2</text>
<text x="225.8" y="46.9">D7</text>
<text x="225.8" y="44.4">D8</text>
<text x="214.4" y="49.4">A3</text>
<text x="214.4" y="52">A4</text>
<text x="225.8" y="52">D5</text>
<text x="225.8" y="49.4">D6</text>
<text x="214.4" y="54.5">A5</text>
<text x="214.4" y="57.1">A6</text>
<text x="214.4" y="59.6">A7</text>
<text x="225.8" y="59.6">D2</text>
<text x="225.8" y="57.1">D3</text>
<text x="225.8" y="54.5">D4</text>
<text x="214.4" y="62.1">+5V</text>
<text x="214.4" y="64.7">RST</text>
<text x="224.4" y="62.1">GND</text>
<text x="224.8" y="64.7">RST</text>
<text x="214.4" y="67.2">GND</text>
<text x="214.4" y="69.8">Vin</text>
<text x="225.8" y="67.2">D0</text>
<text x="225.8" y="69.8">D1</text>
</g>
<g font-size=".9" fill="#840000">
<text x="114" y="179.6">ALARM</text>
<text x="119.2" y="179.6">RESET</text>
<text x="123.9" y="179.6">SENSOR</text>
<text x="113.9" y="180.7">DRY NO</text>
<text x="118.9" y="180.7">DRY NO</text>
<text x="124.4" y="180.7">INPUT</text>
</g>
<g font-size=".9" fill="#008484">
<text x="114.1" y="178.1" transform="rotate(-90 114.1 178.1)">ALM</text>
<text x="116.6" y="178.1" transform="rotate(-90 116.6 178.1)">ALM</text>
<text x="119.2" y="178.1" transform="rotate(-90 119.2 178.1)">RST</text>
<text x="121.7" y="178.1" transform="rotate(-90 121.7 178.1)">RST</text>
<text x="124.2" y="177.8" transform="rotate(-90 124.2 177.8)">IN-</text>
<text x="126.8" y="177.9" transform="rotate(-90 126.8 177.9)">IN+</text>
<text x="129.3" y="177.5" transform="rotate(-90 129.3 177.5)">N</text>
<text x="131.9" y="177.5" transform="rotate(-90 131.9 177.5)">L</text>
</g>
</svg>
